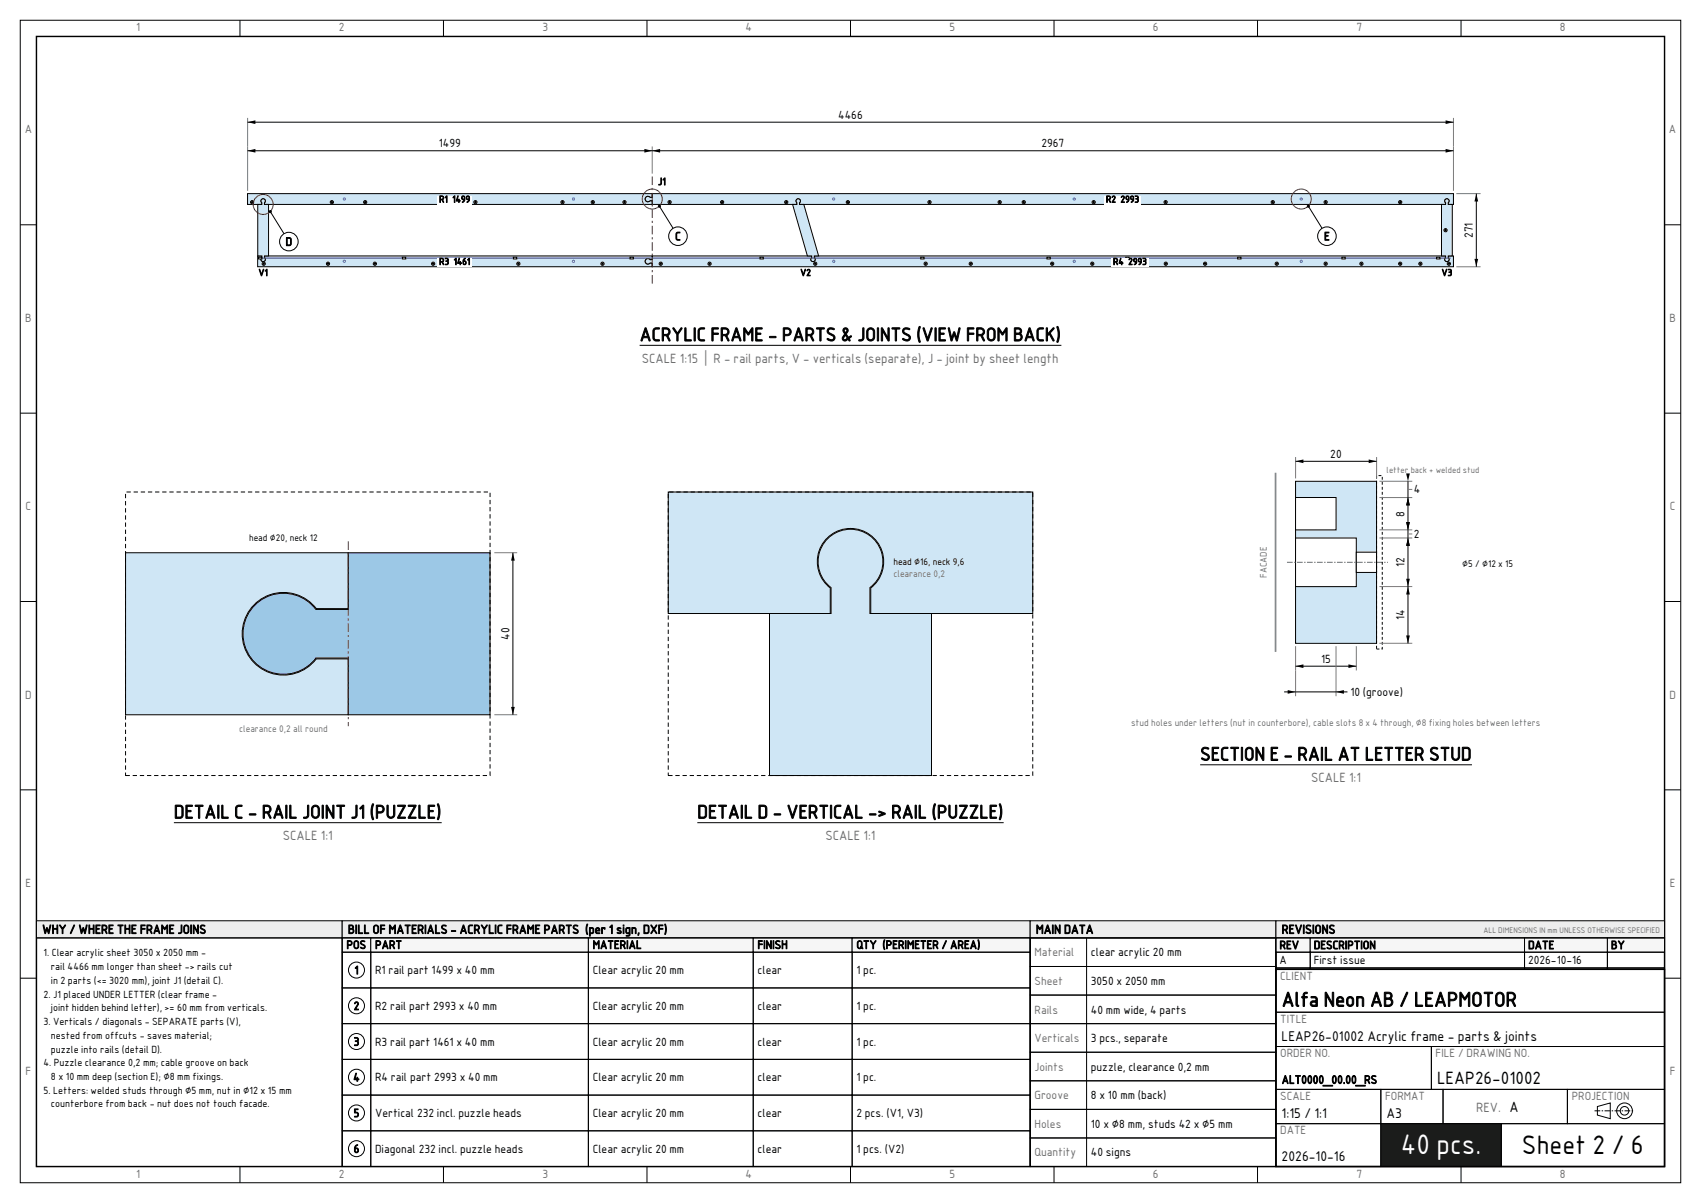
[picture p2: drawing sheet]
<svg xmlns="http://www.w3.org/2000/svg" width="420mm" height="297mm" viewBox="0 0 420 297" stroke-linecap="round" stroke-linejoin="round" font-family="sans-serif">
<g fill="none" stroke="#000" stroke-width=".25">
<path d="M5 5h410v287h-410zM59.3 5v4M109.5 5v4M159.7 5v4M210 5v4M260.2 5v4M310.5 5v4M360.7 5v4M5 55.5h4M411 55.5h4M5 102h4M411 102h4"/>
<path d="M5 148.5h4M411 148.5h4M5 195h4M411 195h4M5 241.5h4M411 241.5h4M59.3 288v4M109.5 288v4M159.7 288v4M210 288v4M260.2 288v4M310.5 288v4"/>
<path d="M360.7 288v4"/>
</g>
<path d="M9 9h402v279h-402z" fill="none" stroke="#000" stroke-width=".35"/>
<g fill="#cfe6f5" stroke="#000" stroke-width=".25">
<path d="M61.1 47.8h99.9v.9h-.5a.68 .68 0 0 0-1-.1 .68 .68 0 0 0 0 1 .68 .68 0 0 0 1 0h.5v.9h-95.7v-.4a.55 .55 0 0 0 .1-.9 .55 .55 0 0 0-.8 0 .55 .55 0 0 0 0 .9v.4h-3.5z" fill-rule="evenodd"/>
<path d="M159.5 48.6a.67 .67 0 0 1 1 .1h.5v-.9h197.9v2.7h-1.3v-.4a.55 .55 0 0 0 .1-.9 .55 .55 0 0 0-.8 0 .55 .55 0 0 0 0 .9v.4h-159.5v-.4a.55 .55 0 0 0 .1-.9 .55 .55 0 0 0-.8 0 .55 .55 0 0 0 .1 .9v.4h-35.8v-1h-.5a.67 .67 0 0 1-1 .1 .67 .67 0 0 1 0-1z" fill-rule="evenodd"/>
<path d="M63.6 63.2h1v.4a.55 .55 0 0 0 0 .8 .55 .55 0 0 0 .8 0 .55 .55 0 0 0-.1-.8v-.4h95.7v.9h-.5a.68 .68 0 0 0-1-.1 .68 .68 0 0 0 0 1 .68 .68 0 0 0 1-.1h.5v1h-97.4z" fill-rule="evenodd"/>
<path d="M159.5 64a.67 .67 0 0 1 1 .1h.5v-.9h39.4v.4a.55 .55 0 0 0-.1 .8 .55 .55 0 0 0 .8 0 .55 .55 0 0 0 0-.8v-.4h155.8v.4a.55 .55 0 0 0 0 .8 .55 .55 0 0 0 .8 0 .55 .55 0 0 0-.1-.8v-.4h1.3v2.7h-197.9v-1h-.5a.67 .67 0 0 1-1 .1 .67 .67 0 0 1 0-1z" fill-rule="evenodd"/>
<path d="M64.6 49.3a.53 .53 0 0 1 .8 0 .53 .53 0 0 1-.1 .7v.5h1v12.7h-1v.4a.53 .53 0 0 1 .1 .8 .53 .53 0 0 1-.8 0 .53 .53 0 0 1 .1-.8v-.4h-1.1v-12.7h1.1l-.3-.8z" fill-rule="evenodd"/>
<path d="M196.7 49.3a.53 .53 0 0 1 .8 0 .53 .53 0 0 1-.1 .7v.5h1.1l3.6 12.7h-1v.4a.53 .53 0 0 1 0 .8 .53 .53 0 0 1-.8 0 .53 .53 0 0 1 .1-.8v-.4h-1l-3.7-12.7h1.1l-.2-.8z" fill-rule="evenodd"/>
<path d="M356.9 49.3a.53 .53 0 0 1 .8 0 .53 .53 0 0 1-.1 .7v.5h1v12.7h-1v.4a.53 .53 0 0 1 .1 .8 .53 .53 0 0 1-.8 0 .53 .53 0 0 1 0-.8v-.4h-1v-12.7h1l-.2-.8z" fill-rule="evenodd"/>
</g>
<g fill="#fff" stroke="#1f5fd0" stroke-width=".25">
<circle cx="321.3" cy="49.1" r=".27"/>
<circle cx="265.2" cy="49.1" r=".27"/>
<circle cx="205.9" cy="49.1" r=".27"/>
<circle cx="141.6" cy="49.1" r=".27"/>
<circle cx="85" cy="49.1" r=".27"/>
<circle cx="321.3" cy="64.5" r=".27"/>
<circle cx="265.2" cy="64.5" r=".27"/>
<circle cx="205.9" cy="64.5" r=".27"/>
<circle cx="141.6" cy="64.5" r=".27"/>
<circle cx="85" cy="64.5" r=".27"/>
</g>
<circle cx="327.3" cy="65.1" r=".4" fill="#fff" stroke="#000" stroke-width=".25"/>
<circle cx="327.3" cy="65.1" r=".17" fill="none" stroke="#000" stroke-width=".25"/>
<circle cx="345.7" cy="49.9" r=".4" fill="#fff" stroke="#000" stroke-width=".25"/>
<circle cx="345.7" cy="49.9" r=".17" fill="none" stroke="#000" stroke-width=".25"/>
<circle cx="327.3" cy="49.9" r=".4" fill="#fff" stroke="#000" stroke-width=".25"/>
<circle cx="327.3" cy="49.9" r=".17" fill="none" stroke="#000" stroke-width=".25"/>
<circle cx="345.7" cy="65.1" r=".4" fill="#fff" stroke="#000" stroke-width=".25"/>
<circle cx="345.7" cy="65.1" r=".17" fill="none" stroke="#000" stroke-width=".25"/>
<circle cx="336.2" cy="65.1" r=".4" fill="#fff" stroke="#000" stroke-width=".25"/>
<circle cx="336.2" cy="65.1" r=".17" fill="none" stroke="#000" stroke-width=".25"/>
<circle cx="350.7" cy="65.1" r=".4" fill="#fff" stroke="#000" stroke-width=".25"/>
<circle cx="350.7" cy="65.1" r=".17" fill="none" stroke="#000" stroke-width=".25"/>
<circle cx="356.9" cy="56.8" r=".4" fill="#fff" stroke="#000" stroke-width=".25"/>
<circle cx="356.9" cy="56.8" r=".17" fill="none" stroke="#000" stroke-width=".25"/>
<circle cx="357.7" cy="65.1" r=".4" fill="#fff" stroke="#000" stroke-width=".25"/>
<circle cx="357.7" cy="65.1" r=".17" fill="none" stroke="#000" stroke-width=".25"/>
<circle cx="239.7" cy="65.1" r=".4" fill="#fff" stroke="#000" stroke-width=".25"/>
<circle cx="239.7" cy="65.1" r=".17" fill="none" stroke="#000" stroke-width=".25"/>
<circle cx="259.8" cy="65.1" r=".4" fill="#fff" stroke="#000" stroke-width=".25"/>
<circle cx="259.8" cy="65.1" r=".17" fill="none" stroke="#000" stroke-width=".25"/>
<circle cx="246.8" cy="49.9" r=".4" fill="#fff" stroke="#000" stroke-width=".25"/>
<circle cx="246.8" cy="49.9" r=".17" fill="none" stroke="#000" stroke-width=".25"/>
<circle cx="252.8" cy="49.9" r=".4" fill="#fff" stroke="#000" stroke-width=".25"/>
<circle cx="252.8" cy="49.9" r=".17" fill="none" stroke="#000" stroke-width=".25"/>
<circle cx="269.7" cy="65.1" r=".4" fill="#fff" stroke="#000" stroke-width=".25"/>
<circle cx="269.7" cy="65.1" r=".17" fill="none" stroke="#000" stroke-width=".25"/>
<circle cx="287.8" cy="49.9" r=".4" fill="#fff" stroke="#000" stroke-width=".25"/>
<circle cx="287.8" cy="49.9" r=".17" fill="none" stroke="#000" stroke-width=".25"/>
<circle cx="270" cy="49.9" r=".4" fill="#fff" stroke="#000" stroke-width=".25"/>
<circle cx="270" cy="49.9" r=".17" fill="none" stroke="#000" stroke-width=".25"/>
<circle cx="287.9" cy="65.1" r=".4" fill="#fff" stroke="#000" stroke-width=".25"/>
<circle cx="287.9" cy="65.1" r=".17" fill="none" stroke="#000" stroke-width=".25"/>
<circle cx="297.6" cy="65.1" r=".4" fill="#fff" stroke="#000" stroke-width=".25"/>
<circle cx="297.6" cy="65.1" r=".17" fill="none" stroke="#000" stroke-width=".25"/>
<circle cx="314.3" cy="49.9" r=".4" fill="#fff" stroke="#000" stroke-width=".25"/>
<circle cx="314.3" cy="49.9" r=".17" fill="none" stroke="#000" stroke-width=".25"/>
<circle cx="315.3" cy="65.1" r=".4" fill="#fff" stroke="#000" stroke-width=".25"/>
<circle cx="315.3" cy="65.1" r=".17" fill="none" stroke="#000" stroke-width=".25"/>
<circle cx="201.3" cy="65.1" r=".4" fill="#fff" stroke="#000" stroke-width=".25"/>
<circle cx="201.3" cy="65.1" r=".17" fill="none" stroke="#000" stroke-width=".25"/>
<circle cx="178.3" cy="49.9" r=".4" fill="#fff" stroke="#000" stroke-width=".25"/>
<circle cx="178.3" cy="49.9" r=".17" fill="none" stroke="#000" stroke-width=".25"/>
<circle cx="194.1" cy="49.9" r=".4" fill="#fff" stroke="#000" stroke-width=".25"/>
<circle cx="194.1" cy="49.9" r=".17" fill="none" stroke="#000" stroke-width=".25"/>
<circle cx="175.2" cy="65.1" r=".4" fill="#fff" stroke="#000" stroke-width=".25"/>
<circle cx="175.2" cy="65.1" r=".17" fill="none" stroke="#000" stroke-width=".25"/>
<circle cx="146.4" cy="49.9" r=".4" fill="#fff" stroke="#000" stroke-width=".25"/>
<circle cx="146.4" cy="49.9" r=".17" fill="none" stroke="#000" stroke-width=".25"/>
<circle cx="163.1" cy="65.1" r=".4" fill="#fff" stroke="#000" stroke-width=".25"/>
<circle cx="163.1" cy="65.1" r=".17" fill="none" stroke="#000" stroke-width=".25"/>
<circle cx="165.3" cy="49.9" r=".4" fill="#fff" stroke="#000" stroke-width=".25"/>
<circle cx="165.3" cy="49.9" r=".17" fill="none" stroke="#000" stroke-width=".25"/>
<circle cx="148.8" cy="65.1" r=".4" fill="#fff" stroke="#000" stroke-width=".25"/>
<circle cx="148.8" cy="65.1" r=".17" fill="none" stroke="#000" stroke-width=".25"/>
<circle cx="154.2" cy="49.9" r=".4" fill="#fff" stroke="#000" stroke-width=".25"/>
<circle cx="154.2" cy="49.9" r=".17" fill="none" stroke="#000" stroke-width=".25"/>
<circle cx="90.2" cy="49.9" r=".4" fill="#fff" stroke="#000" stroke-width=".25"/>
<circle cx="90.2" cy="49.9" r=".17" fill="none" stroke="#000" stroke-width=".25"/>
<circle cx="106.9" cy="65.1" r=".4" fill="#fff" stroke="#000" stroke-width=".25"/>
<circle cx="106.9" cy="65.1" r=".17" fill="none" stroke="#000" stroke-width=".25"/>
<circle cx="109.1" cy="49.9" r=".4" fill="#fff" stroke="#000" stroke-width=".25"/>
<circle cx="109.1" cy="49.9" r=".17" fill="none" stroke="#000" stroke-width=".25"/>
<circle cx="92.6" cy="65.1" r=".4" fill="#fff" stroke="#000" stroke-width=".25"/>
<circle cx="92.6" cy="65.1" r=".17" fill="none" stroke="#000" stroke-width=".25"/>
<circle cx="81" cy="65.1" r=".4" fill="#fff" stroke="#000" stroke-width=".25"/>
<circle cx="81" cy="65.1" r=".17" fill="none" stroke="#000" stroke-width=".25"/>
<circle cx="62.3" cy="49.9" r=".4" fill="#fff" stroke="#000" stroke-width=".25"/>
<circle cx="62.3" cy="49.9" r=".17" fill="none" stroke="#000" stroke-width=".25"/>
<circle cx="65.1" cy="65.1" r=".4" fill="#fff" stroke="#000" stroke-width=".25"/>
<circle cx="65.1" cy="65.1" r=".17" fill="none" stroke="#000" stroke-width=".25"/>
<circle cx="81.9" cy="49.9" r=".4" fill="#fff" stroke="#000" stroke-width=".25"/>
<circle cx="81.9" cy="49.9" r=".17" fill="none" stroke="#000" stroke-width=".25"/>
<circle cx="228.6" cy="65.1" r=".4" fill="#fff" stroke="#000" stroke-width=".25"/>
<circle cx="228.6" cy="65.1" r=".17" fill="none" stroke="#000" stroke-width=".25"/>
<circle cx="209.4" cy="49.9" r=".4" fill="#fff" stroke="#000" stroke-width=".25"/>
<circle cx="209.4" cy="49.9" r=".17" fill="none" stroke="#000" stroke-width=".25"/>
<circle cx="229.5" cy="49.9" r=".4" fill="#fff" stroke="#000" stroke-width=".25"/>
<circle cx="229.5" cy="49.9" r=".17" fill="none" stroke="#000" stroke-width=".25"/>
<circle cx="128" cy="65.1" r=".4" fill="#fff" stroke="#000" stroke-width=".25"/>
<circle cx="128" cy="65.1" r=".17" fill="none" stroke="#000" stroke-width=".25"/>
<circle cx="138.9" cy="49.9" r=".4" fill="#fff" stroke="#000" stroke-width=".25"/>
<circle cx="138.9" cy="49.9" r=".17" fill="none" stroke="#000" stroke-width=".25"/>
<circle cx="117.4" cy="49.9" r=".4" fill="#fff" stroke="#000" stroke-width=".25"/>
<circle cx="117.4" cy="49.9" r=".17" fill="none" stroke="#000" stroke-width=".25"/>
<path d="M64.3 63.7h293.9" fill="none" stroke="#3b3bb0" stroke-width=".25"/>
<g fill="#fff" stroke="#000" stroke-width=".25">
<path d="M331.3 63.5h.9v.4h-.9z" fill-rule="evenodd"/>
<path d="M354.7 63.5h.9v.4h-.9z" fill-rule="evenodd"/>
<path d="M258.5 63.5h.8v.4h-.8z" fill-rule="evenodd"/>
<path d="M278 63.5h.8v.4h-.8z" fill-rule="evenodd"/>
<path d="M305.6 63.5h.8v.4h-.8z" fill-rule="evenodd"/>
<path d="M187.6 63.5h.9v.4h-.9z" fill-rule="evenodd"/>
<path d="M155.5 63.5h.9v.4h-.9z" fill-rule="evenodd"/>
<path d="M99.3 63.5h.9v.4h-.9z" fill-rule="evenodd"/>
<path d="M63.8 63.5h.9v.4h-.9z" fill-rule="evenodd"/>
<path d="M227.3 63.5h.9v.4h-.9z" fill-rule="evenodd"/>
<path d="M126.8 63.5h.8v.4h-.8z" fill-rule="evenodd"/>
</g>
<g fill="#fff">
<path d="M108 48.5h8.5v2.1h-8.5z" fill-rule="evenodd"/>
<path d="M272.7 48.5h9v2.1h-9z" fill-rule="evenodd"/>
<path d="M108 63.9h8.5v2h-8.5z" fill-rule="evenodd"/>
<path d="M274.4 63.9h9.2v2h-9.2z" fill-rule="evenodd"/>
</g>
<path d="M161 43.6v26.5" fill="none" stroke="#c00000" stroke-width=".25" stroke-dasharray="2.1 .7 .5 .7" stroke-linecap="butt"/>
<path d="M61.1 29.1v18M161 36.2v6.7M358.9 29.1v18M359.6 47.8h6M359.6 65.9h6" fill="none" stroke="#7a7a7a" stroke-width=".25"/>
<path d="M61.1 37.2h297.8M61.1 30.2h297.8M162.8 50.9l4.6 7.4M364.5 47.8v18.1" fill="none" stroke="#000" stroke-width=".25"/>
<g fill="#000">
<path d="M61.1 37.2l2-.4v.9zM61.1 30.2l2-.5v.9zM159.1 36.8l1.9 .4-1.9 .5zM161 37.2l2-.4v.9zM356.9 36.8l2 .4-2 .5zM356.9 29.7l2 .5-2 .4zM364.5 47.8l.5 1.9h-.9zM364.1 63.9h.9l-.5 2z"/>
<circle cx="162.8" cy="50.9" r=".39"/>
</g>
<circle cx="161" cy="49.1" r="2.47" fill="none" stroke="#c00000" stroke-width=".25"/>
<circle cx="167.4" cy="58.3" r="2.29" fill="#fff" stroke="#000" stroke-width=".25"/>
<circle cx="65" cy="50.5" r="2.47" fill="none" stroke="#c00000" stroke-width=".25"/>
<path d="M66.7 52.2l4.6 7.4" fill="none" stroke="#000" stroke-width=".25"/>
<circle cx="66.7" cy="52.2" r=".39" fill="#000"/>
<circle cx="71.3" cy="59.6" r="2.29" fill="#fff" stroke="#000" stroke-width=".25"/>
<circle cx="321.3" cy="49.1" r="2.47" fill="none" stroke="#c00000" stroke-width=".25"/>
<path d="M323.1 50.9l4.5 7.4" fill="none" stroke="#000" stroke-width=".25"/>
<circle cx="323.1" cy="50.9" r=".39" fill="#000"/>
<circle cx="327.6" cy="58.3" r="2.29" fill="#fff" stroke="#000" stroke-width=".25"/>
<path d="M157.9 85.3h104.2" fill="none" stroke="#000" stroke-width=".25"/>
<path d="M31 136.5h55v13.8h-7.9a10.2 10.2 0 0 0-15-1.3 10.2 10.2 0 0 0 0 15 10.2 10.2 0 0 0 15-1.3h7.9v13.8h-55z" fill-rule="evenodd" fill="#cfe6f5" stroke="#000" stroke-width=".25"/>
<path d="M63 149.3a10 10 0 0 1 15 1.2h8v-14h35v40h-35v-14h-8a10 10 0 0 1-14.6 1.5 10 10 0 0 1-.4-14.7z" fill-rule="evenodd" fill="#9cc8e6" stroke="#000" stroke-width=".25"/>
<path d="M31 121.5h90v70h-90z" fill="none" stroke="#000" stroke-width=".25" stroke-dasharray="1.1 .7" stroke-linecap="butt"/>
<path d="M126.6 136.5v40M42.9 203.1h66.2" fill="none" stroke="#000" stroke-width=".25"/>
<path d="M86 133.6v45.7" fill="none" stroke="#c00000" stroke-width=".25" stroke-dasharray="2.1 .7 .5 .7" stroke-linecap="butt"/>
<path d="M122.1 136.5h5.6M122.1 176.5h5.6" fill="none" stroke="#7a7a7a" stroke-width=".25"/>
<path d="M126.6 136.5l.5 1.9h-.9zM126.2 174.5h.9l-.5 2z" fill="#000"/>
<g fill="#cfe6f5" stroke="#000" stroke-width=".25">
<path d="M165 121.5h90v30h-40v-6.3a8.2 8.2 0 0 0 1-12.1 8.2 8.2 0 0 0-12 0 8.2 8.2 0 0 0 1 12.1v6.3h-40z" fill-rule="evenodd"/>
<path d="M204.6 132.8a8 8 0 0 1 11.5 .7 8 8 0 0 1-1.3 11.6v6.4h15.2v40h-40v-40h15.2v-6.4a8 8 0 0 1-.6-12.3z" fill-rule="evenodd"/>
</g>
<path d="M165 121.5h90v70h-90z" fill="none" stroke="#000" stroke-width=".25" stroke-dasharray="1.1 .7" stroke-linecap="butt"/>
<path d="M172.2 203.1h75.6" fill="none" stroke="#000" stroke-width=".25"/>
<path d="M319.9 118.8h20v40h-20z" fill-rule="evenodd" fill="#cfe6f5" stroke="#000" stroke-width=".25"/>
<g fill="#fff" stroke="#000" stroke-width=".25">
<path d="M319.9 132.8h15v12h-15z" fill-rule="evenodd"/>
<path d="M334.9 136.3h5v5h-5z" fill-rule="evenodd"/>
<path d="M319.9 122.8h10v8h-10z" fill-rule="evenodd"/>
</g>
<path d="M317.8 138.8h24.9" fill="none" stroke="#6e6e6e" stroke-width=".25" stroke-dasharray="1.4 .4 .4 .4" stroke-linecap="butt"/>
<path d="M339.9 117.4h1.4v42.8h-1.4z" fill="none" stroke="#000" stroke-width=".25" stroke-dasharray=".7 .5" stroke-linecap="butt"/>
<path d="M315 116.7v44.2" fill="none" stroke="#888" stroke-width=".42"/>
<g fill="none" stroke="#7a7a7a" stroke-width=".25">
<path d="M319.9 112.8v5.3M339.9 112.8v5.3M340.6 118.8h8.1M340.6 122.8h8.1M340.6 130.8h8.1M340.6 132.8h8.1M347.7 120.8h1M347.7 131.8h1M319.9 159.5v12.4M329.9 159.5v12.4M334.9 159.5v6M340.6 144.8h8.1"/>
<path d="M340.6 158.8h8.1"/>
</g>
<path d="M319.9 113.9h20M347.7 118.8v40M317.1 170.8h15.6M319.9 164.5h15M296.3 188.8h67.1" fill="none" stroke="#000" stroke-width=".25"/>
<g fill="#000">
<path d="M319.9 113.9l1.9-.5v.9zM337.9 113.4l2 .5-2 .4zM347.2 116.9h.9l-.4 1.9zM347.7 122.8l.4 2h-.9zM347.2 128.9h.9l-.4 1.9zM347.7 132.8l.4 2h-.9zM347.2 142.9h.9l-.4 1.9zM347.7 144.8l.4 2h-.9zM347.2 156.9h.9l-.4 1.9zM319.9 164.5l1.9-.5v.9zM317.9 170.4l2 .4-2 .5zM329.9 170.8l1.9-.4v.9z"/>
<path d="M332.9 164l2 .5-2 .4z"/>
</g>
<path d="M9 227.3h75.5v4.3h-75.5z" fill-rule="evenodd" fill="#ededed" stroke="#000" stroke-width=".25"/>
<path d="M9 231.6h75.5v56.4h-75.5z" fill="none" stroke="#000" stroke-width=".25"/>
<path d="M84.5 227.3h169.9v4.3h-169.9z" fill-rule="evenodd" fill="#ededed" stroke="#000" stroke-width=".25"/>
<g fill="#f6f6f6" stroke="#000" stroke-width=".25">
<path d="M84.5 231.6h7v3.5h-7z" fill-rule="evenodd"/>
<path d="M91.5 231.6h53.8v3.5h-53.8z" fill-rule="evenodd"/>
<path d="M145.3 231.6h40.7v3.5h-40.7z" fill-rule="evenodd"/>
<path d="M186 231.6h24.4v3.5h-24.4z" fill-rule="evenodd"/>
<path d="M210.4 231.6h44v3.5h-44z" fill-rule="evenodd"/>
</g>
<path d="M84.5 235.1h7v8.8h-7z" fill="none" stroke="#000" stroke-width=".25"/>
<circle cx="88" cy="239.5" r="1.98" fill="#fff" stroke="#000" stroke-width=".25"/>
<path d="M91.5 235.1h53.8v8.8h-53.8zM145.3 235.1h40.7v8.8h-40.7zM186 235.1h24.4v8.8h-24.4zM210.4 235.1h44v8.8h-44zM84.5 243.9h7v8.8h-7z" fill="none" stroke="#000" stroke-width=".25"/>
<circle cx="88" cy="248.3" r="1.98" fill="#fff" stroke="#000" stroke-width=".25"/>
<path d="M84.5 252.7h7v8.8h-7zM91.5 243.9h53.8v8.8h-53.8zM145.3 243.9h40.7v8.8h-40.7zM186 243.9h24.4v8.8h-24.4zM210.4 243.9h44v8.8h-44z" fill="none" stroke="#000" stroke-width=".25"/>
<circle cx="88" cy="257.1" r="1.98" fill="#fff" stroke="#000" stroke-width=".25"/>
<path d="M91.5 252.7h53.8v8.8h-53.8zM145.3 252.7h40.7v8.8h-40.7zM186 252.7h24.4v8.8h-24.4zM210.4 252.7h44v8.8h-44zM84.5 261.5h7v8.9h-7z" fill="none" stroke="#000" stroke-width=".25"/>
<circle cx="88" cy="266" r="1.98" fill="#fff" stroke="#000" stroke-width=".25"/>
<path d="M84.5 270.4h7v8.8h-7zM91.5 261.5h53.8v8.9h-53.8zM145.3 261.5h40.7v8.9h-40.7zM186 261.5h24.4v8.9h-24.4zM210.4 261.5h44v8.9h-44z" fill="none" stroke="#000" stroke-width=".25"/>
<circle cx="88" cy="274.8" r="1.98" fill="#fff" stroke="#000" stroke-width=".25"/>
<path d="M84.5 279.2h7v8.8h-7zM91.5 270.4h53.8v8.8h-53.8zM145.3 270.4h40.7v8.8h-40.7zM186 270.4h24.4v8.8h-24.4zM210.4 270.4h44v8.8h-44z" fill="none" stroke="#000" stroke-width=".25"/>
<circle cx="88" cy="283.6" r="1.98" fill="#fff" stroke="#000" stroke-width=".25"/>
<path d="M84.5 231.6h169.9v56.4h-169.9zM91.5 279.2h53.8v8.8h-53.8zM145.3 279.2h40.7v8.8h-40.7zM186 279.2h24.4v8.8h-24.4zM210.4 279.2h44v8.8h-44z" fill="none" stroke="#000" stroke-width=".25"/>
<path d="M254.4 227.3h60.6v4.3h-60.6z" fill-rule="evenodd" fill="#ededed" stroke="#000" stroke-width=".25"/>
<path d="M254.4 231.6h60.6v7h-60.6zM254.4 238.6h60.6v7.1h-60.6zM254.4 231.6h60.6v56.4h-60.6zM268.3 231.6v56.4M254.4 245.7h60.6v7h-60.6zM254.4 252.7h60.6v7.1h-60.6zM254.4 259.8h60.6v7h-60.6zM254.4 266.8h60.6v7.1h-60.6zM254.4 273.9h60.6v7h-60.6zM254.4 280.9h60.6v7.1h-60.6z" fill="none" stroke="#000" stroke-width=".25"/>
<path d="M315 227.3h96v4.3h-96z" fill-rule="evenodd" fill="#ededed" stroke="#000" stroke-width=".25"/>
<g fill="#f6f6f6" stroke="#000" stroke-width=".25">
<path d="M315 231.6h8.5v3.5h-8.5z" fill-rule="evenodd"/>
<path d="M323.5 231.6h52.9v3.5h-52.9z" fill-rule="evenodd"/>
<path d="M376.4 231.6h20.5v3.5h-20.5z" fill-rule="evenodd"/>
<path d="M396.9 231.6h14.1v3.5h-14.1z" fill-rule="evenodd"/>
</g>
<g fill="none" stroke="#000" stroke-width=".25">
<path d="M315 235.1h8.5v3.9h-8.5zM315 239h8.5v.3h-8.5zM315 231.6h96v7.7h-96zM315 239.3h96v10.6h-96zM323.5 235.1h52.9v3.9h-52.9zM323.5 239h52.9v.3h-52.9zM376.4 235.1h20.5v3.9h-20.5zM376.4 239h20.5v.3h-20.5zM396.9 235.1h14.1v3.9h-14.1zM396.9 239h14.1v.3h-14.1zM315 249.9h96v8.5h-96zM315 258.4h38.4v10.6h-38.4z"/>
<path d="M353.4 258.4h57.6v10.6h-57.6zM315 269h26v8.4h-26zM315 277.4h26v10.6h-26zM341 269h15.3v8.4h-15.3zM356.3 269h30.7v8.4h-30.7zM387 269h24v8.4h-24zM394.4 273.2l3.2-.9v3.9l-3.2-.9z"/>
<circle cx="401.1" cy="274.2" r="1.94"/>
<circle cx="401.1" cy="274.2" r="1.06"/>
</g>
<path d="M393.7 274.2h9.9" fill="none" stroke="#000" stroke-width=".25" stroke-dasharray="1.4 .4 .4 .4" stroke-linecap="butt"/>
<path d="M341 277.4h29.7v10.6h-29.7z" fill-rule="evenodd" fill="#1b1c1b" stroke="#000" stroke-width=".25"/>
<path d="M370.7 277.4h40.3v10.6h-40.3z" fill="none" stroke="#000" stroke-width=".25"/>
<path d="M315 239.3h96v48.7h-96z" fill="none" stroke="#000" stroke-width=".35"/>
<text font-size="6.7" fill="#fff" x="345.9" y="285">40 pcs.</text>
<text font-size="6.3" x="375.8" y="285">Sheet 2 / 6</text>
<text font-size="4.9" x="316.5" y="248.5">Alfa Neon AB / LEAPMOTOR</text>
<g font-size="4.6">
<text x="157.9" y="84.2">ACRYLIC FRAME - PARTS &amp; JOINTS (VIEW FROM BACK)</text>
<text x="296.3" y="187.8">SECTION E - RAIL AT LETTER STUD</text>
<text x="42.9" y="202">DETAIL C - RAIL JOINT J1 (PUZZLE)</text>
<text x="172.2" y="202">DETAIL D - VERTICAL -&gt; RAIL (PUZZLE)</text>
</g>
<text font-size="4.2" x="354.8" y="267.5">LEAP26-01002</text>
<g font-size="3.4">
<text x="316.5" y="257">LEAP26-01002 Acrylic frame - parts &amp; joints</text>
<text x="316.5" y="276">1:15 / 1:1</text>
<text x="342.4" y="276">A3</text>
<text x="316.5" y="286.6">2026-10-16</text>
</g>
<g font-size="3.2" fill="#6e6e6e">
<text x="158.5" y="89.6">SCALE 1:15 | R - rail parts, V - verticals (separate), J - joint by sheet length</text>
<text x="323.7" y="193.1">SCALE 1:1</text>
<text x="69.8" y="207.4">SCALE 1:1</text>
<text x="203.8" y="207.4">SCALE 1:1</text>
<text x="364.5" y="274.4">REV. A</text>
</g>
<g font-size="3">
<text x="10.4" y="230.5">WHY / WHERE THE FRAME JOINS</text>
<text x="85.9" y="230.5">BILL OF MATERIALS - ACRYLIC FRAME PARTS (per 1 sign, DXF)</text>
<text x="255.8" y="230.5">MAIN DATA</text>
<text x="316.5" y="230.5">REVISIONS</text>
</g>
<g font-size="2.8" fill="#6e6e6e">
<text x="33.6" y="7.7">1</text>
<text x="83.7" y="7.7">2</text>
<text x="133.9" y="7.7">3</text>
<text x="184.1" y="7.7">4</text>
<text x="234.4" y="7.7">5</text>
<text x="284.7" y="7.7">6</text>
<text x="334.9" y="7.7">7</text>
<text x="385.2" y="7.7">8</text>
<text x="6.1" y="33">A</text>
<text x="412.1" y="33">A</text>
<text x="6.2" y="79.5">B</text>
<text x="412.2" y="79.5">B</text>
<text x="6.3" y="126">C</text>
<text x="412.3" y="126">C</text>
<text x="6.2" y="172.5">D</text>
<text x="412.2" y="172.5">D</text>
<text x="6.3" y="219">E</text>
<text x="412.3" y="219">E</text>
<text x="255.4" y="236.1">Material</text>
<text x="255.4" y="243.2">Sheet</text>
<text x="316.1" y="242">CLIENT</text>
<text x="255.4" y="250.2">Rails</text>
<text x="255.4" y="257.3">Verticals</text>
<text x="316.1" y="252.5">TITLE</text>
<text x="316.1" y="261">ORDER NO.</text>
<text x="354.5" y="261">FILE / DRAWING NO.</text>
<text x="6.3" y="265.5">F</text>
<text x="255.4" y="264.3">Joints</text>
<text x="412.3" y="265.5">F</text>
<text x="255.4" y="271.4">Groove</text>
<text x="316.1" y="271.6">SCALE</text>
<text x="342" y="271.6">FORMAT</text>
<text x="388.1" y="271.6">PROJECTION</text>
<text x="255.4" y="278.4">Holes</text>
<text x="316.1" y="280.1">DATE</text>
<text x="255.4" y="285.5">Quantity</text>
<text x="33.6" y="290.7">1</text>
<text x="83.7" y="290.7">2</text>
<text x="133.9" y="290.7">3</text>
<text x="184.1" y="290.7">4</text>
<text x="234.4" y="290.7">5</text>
<text x="284.7" y="290.7">6</text>
<text x="334.9" y="290.7">7</text>
<text x="385.2" y="290.7">8</text>
</g>
<g font-size="2.8">
<text x="207" y="29.3">4466</text>
<text x="108.4" y="36.3">1499</text>
<text x="257.1" y="36.3">2967</text>
<text x="166.7" y="59.3">C</text>
<text x="326.9" y="59.3">E</text>
<text x="363.6" y="58.7" transform="rotate(-90 363.6 58.7)">271</text>
<text x="70.5" y="60.7">D</text>
<text x="328.5" y="113">20</text>
<text x="349.1" y="121.8">4</text>
<text x="346.8" y="127.5" transform="rotate(-90 346.8 127.5)">8</text>
<text x="349.1" y="132.8">2</text>
<text x="346.8" y="140" transform="rotate(-90 346.8 140)">12</text>
<text x="346.8" y="153.1" transform="rotate(-90 346.8 153.1)">14</text>
<text x="125.8" y="158" transform="rotate(-90 125.8 158)">40</text>
<text x="326.2" y="163.6">15</text>
<text x="333.4" y="171.8">10 (groove)</text>
<text x="85.6" y="234.2">POS</text>
<text x="92.6" y="234.2">PART</text>
<text x="146.3" y="234.2">MATERIAL</text>
<text x="187" y="234.2">FINISH</text>
<text x="211.5" y="234.2">QTY (PERIMETER / AREA)</text>
<text x="269.4" y="236.1">clear acrylic 20 mm</text>
<text x="315.9" y="234.3">REV</text>
<text x="315.9" y="238">A</text>
<text x="324.4" y="234.3">DESCRIPTION</text>
<text x="324.4" y="238">First issue</text>
<text x="377.3" y="234.3">DATE</text>
<text x="377.3" y="238">2026-10-16</text>
<text x="397.8" y="234.3">BY</text>
<text x="87.5" y="240.5">1</text>
<text x="92.6" y="240.5">R1 rail part 1499 x 40 mm</text>
<text x="146.3" y="240.5">Clear acrylic 20 mm</text>
<text x="187" y="240.5">clear</text>
<text x="211.5" y="240.5">1 pc.</text>
<text x="269.4" y="243.2">3050 x 2050 mm</text>
<text x="87.3" y="249.3">2</text>
<text x="92.6" y="249.3">R2 rail part 2993 x 40 mm</text>
<text x="146.3" y="249.3">Clear acrylic 20 mm</text>
<text x="187" y="249.3">clear</text>
<text x="211.5" y="249.3">1 pc.</text>
<text x="269.4" y="250.2">40 mm wide, 4 parts</text>
<text x="269.4" y="257.3">3 pcs., separate</text>
<text x="87.3" y="258.1">3</text>
<text x="92.6" y="258.2">R3 rail part 1461 x 40 mm</text>
<text x="146.3" y="258.2">Clear acrylic 20 mm</text>
<text x="187" y="258.2">clear</text>
<text x="211.5" y="258.2">1 pc.</text>
<text x="87.2" y="267">4</text>
<text x="92.6" y="267">R4 rail part 2993 x 40 mm</text>
<text x="146.3" y="267">Clear acrylic 20 mm</text>
<text x="187" y="267">clear</text>
<text x="211.5" y="267">1 pc.</text>
<text x="269.4" y="264.3">puzzle, clearance 0,2 mm</text>
<text x="316.5" y="267.5">ALT0000_00.00_RS</text>
<text x="87.3" y="275.8">5</text>
<text x="92.6" y="275.8">Vertical 232 incl. puzzle heads</text>
<text x="146.3" y="275.8">Clear acrylic 20 mm</text>
<text x="187" y="275.8">clear</text>
<text x="211.5" y="275.8">2 pcs. (V1, V3)</text>
<text x="269.4" y="271.4">8 x 10 mm (back)</text>
<text x="269.4" y="278.4">10 x ⌀8 mm, studs 42 x ⌀5 mm</text>
<text x="87.3" y="284.6">6</text>
<text x="92.6" y="284.6">Diagonal 232 incl. puzzle heads</text>
<text x="146.3" y="284.6">Clear acrylic 20 mm</text>
<text x="187" y="284.6">clear</text>
<text x="211.5" y="284.6">1 pcs. (V2)</text>
<text x="269.4" y="285.5">40 signs</text>
</g>
<g font-size="2.5">
<text x="162.5" y="45.7">J1</text>
<text x="10.8" y="236.1">1. Clear acrylic sheet 3050 x 2050 mm -</text>
<text x="12.6" y="239.5">rail 4466 mm longer than sheet -&gt; rails cut</text>
<text x="12.6" y="242.9">in 2 parts (&lt;= 3020 mm), joint J1 (detail C).</text>
<text x="10.8" y="246.3">2. J1 placed UNDER LETTER (clear frame -</text>
<text x="12.6" y="249.7">joint hidden behind letter), &gt;= 60 mm from verticals.</text>
<text x="10.8" y="253.1">3. Verticals / diagonals - SEPARATE parts (V),</text>
<text x="12.6" y="256.5">nested from offcuts - saves material;</text>
<text x="10.8" y="263.2">4. Puzzle clearance 0,2 mm; cable groove on back</text>
<text x="12.6" y="259.8">puzzle into rails (detail D).</text>
<text x="12.6" y="266.6">8 x 10 mm deep (section E); ⌀8 mm fixings.</text>
<text x="10.8" y="270">5. Letters: welded studs through ⌀5 mm, nut in ⌀12 x 15 mm</text>
<text x="12.6" y="273.4">counterbore from back - nut does not touch facade.</text>
</g>
<g font-size="2.3">
<text x="108.4" y="50">R1 1499</text>
<text x="273.1" y="50">R2 2993</text>
<text x="108.4" y="65.4">R3 1461</text>
<text x="274.8" y="65.4">R4 2993</text>
<text x="63.8" y="68.1">V1</text>
<text x="197.6" y="68.1">V2</text>
<text x="355.9" y="68.1">V3</text>
<text x="61.5" y="133.6">head ⌀20, neck 12</text>
<text x="220.6" y="139.4">head ⌀16, neck 9,6</text>
<text x="361.1" y="139.9">⌀5 / ⌀12 x 15</text>
</g>
<g font-size="2.3" fill="#6e6e6e">
<text x="220.6" y="142.5">clearance 0,2</text>
<text x="312.8" y="142.7" transform="rotate(-90 312.8 142.7)">FACADE</text>
<text x="279.3" y="179.3">stud holes under letters (nut in counterbore), cable slots 8 x 4 through, ⌀8 fixing holes between letters</text>
<text x="59" y="180.7">clearance 0,2 all round</text>
</g>
<text font-size="2.1" fill="#6e6e6e" x="342.4" y="116.7">letter back + welded stud</text>
<text font-size="1.9" fill="#6e6e6e" x="366.3" y="230.3">ALL DIMENSIONS IN mm UNLESS OTHERWISE SPECIFIED</text>
</svg>
